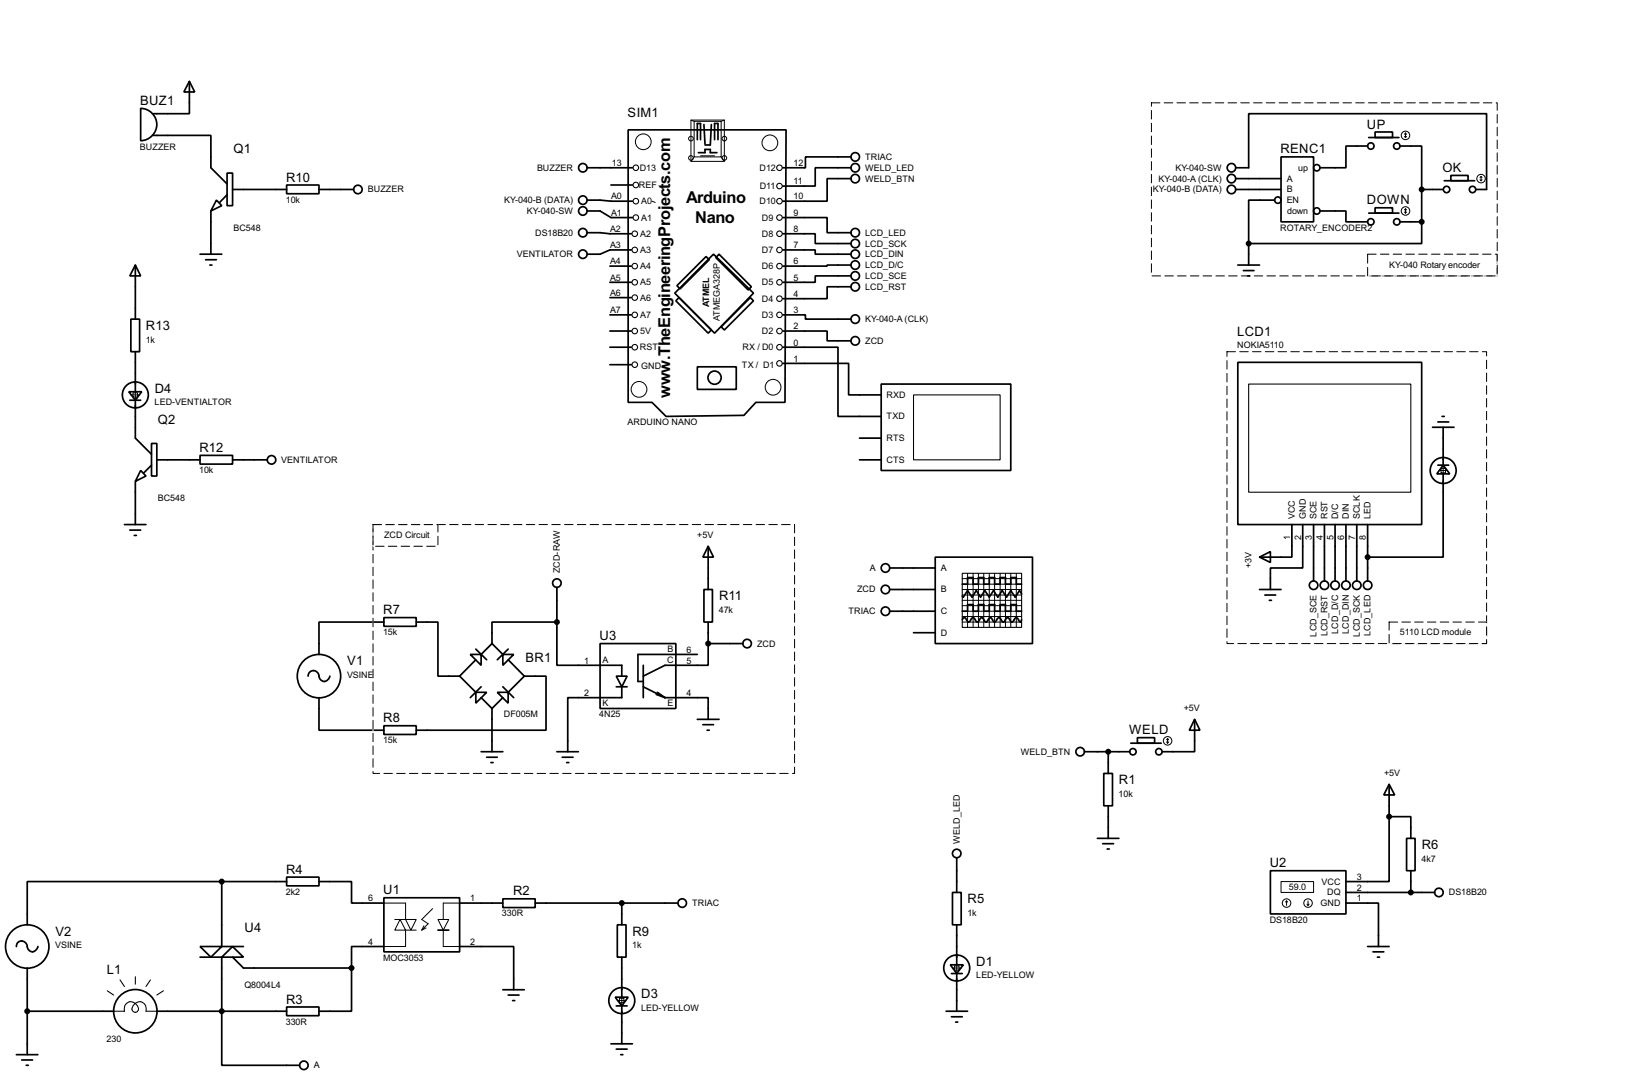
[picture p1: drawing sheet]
<svg xmlns="http://www.w3.org/2000/svg" width="383mm" height="256mm" viewBox="0 0 383 256" stroke-linecap="round" stroke-linejoin="round" font-family="sans-serif">
<g fill="none" stroke="#000" stroke-width=".4">
<path d="M44.5 19.1l1.3 2.5h-2.6zM44.5 19.1v7.6h-8.6M33.1 25.5a3.8 3.8 0 0 1 3.8 3.8 3.8 3.8 0 0 1-3.8 3.8zM35.9 31.8h13.7v7.6l3.8 3.8M138 39.4h10.6M147.6 30.5h37.1l-.2 64h-6.9l-2.8 3.1-18.3 .2-3.3-3.3h-5.6zM163.9 32.8v-3.8h.7v3.8M164.1 35.9h1.6v-.8h1.2v.8h1.6M165.4 29.3l.3 4.5M167.2 29.3l-.3 4.8h-1.2M167.9 32.8v-3.8h.8v3.8M200 36.9h-10.7v2.5h-5.3"/>
<path d="M200 39.4h-8.4v4.3h-7.6M290.4 39.4h3v-12.7h55.9v17.8h-2.5M301 36.9h7.7v15.2h-7.7zM321.4 34.3h-5.1v5.1h-6.1M321.6 32.3h7.1M323.1 31h4.1v1.3h-4.1zM329 34.3h5.1v10.2M47 59.7h5.1M49.6 49.6v10.1M50.9 47l1.2 1.3-2.5 1.3zM53.4 40.7h1.3v7.6h-1.3zM53.4 45.8l-1.8 1.8"/>
<path d="M54.7 44.5h12.7M67.4 43.5h7.6v2h-7.6zM75 44.5h8.1M138 47h3l2.6 .3h5M138 49.6h3l2.6 1.5h5M138 54.7h3l2.3 .2h5.1M143.6 43.5h5M148.4 58.7h-5.1l-2.3 1h-3M167.7 59.7l9.4 9.2-9.2 9.4-9.3-9.4zM169 59.7l7.6 7.7-.8 .7-7.6-7.6zM184 54.9h7.6v2.3h8.4M184 58.7h7.6v1h8.4"/>
<path d="M184 51.1h10.4v3.6h5.6M200 42h-5.6v5.3h-10.4M290.4 42h10.6M290.4 44.5h10.6M293.4 57.2v5.1M299.5 47h-6.1v10.2M310.2 49.6h6.1v2.5h5.1M321.6 50.1h7.1M323.1 48.8h4.1v1.3h-4.1zM329 52.1h5.1M334.1 52.1v5.1h-40.7M334.1 44.5h5"/>
<path d="M334.1 44.5v7.6M339.4 42.5h7.1M340.9 41.2h4.1v1.3h-4.1zM30.8 75h2v7.6h-2zM31.8 62.3l1.3 2.5h-2.6zM31.8 62.3v12.7M48.3 61h2.6M49.3 62.3h.5M143.3 77.8h5.1M143.3 74h5.1M143.3 66.3h5.1M143.3 62.5h5.1"/>
<path d="M143.3 69.9h5.1M159.1 67.1l6.8-6.8 .8 .7-6.9 6.9zM159.6 69.9l7.6 7.6-.8 .8-7.6-7.6zM169.5 76.8l6.8-6.9 .8 .8-6.9 6.8zM184 77.8h10.4v2.3h5.6M184 74h5.3v1h10.7M200 62.3h-5.6v.2h-10.4M200 64.8h-8.4v1.5h-7.6M200 67.4h-5.6v2.8h-10.4M290.9 62.3h5.1M292.2 63.6h2.5M293.2 64.8h.5"/>
<path d="M30.3 92h3l-1.5 2zM30.5 94h2.6M31.8 82.6v9.4M31.8 94v8.9l3.8 3.8M143.3 81.6h5.1M143.3 85.7h5.1M163.9 86.2h9.1v5.3h-9.1zM184 85.4h15.4v7.4h7.7M184 81.6h12.9v16.2h10.2M207.1 90.2h30.4v20.3h-30.4zM290.9 85.1h43.2v38.1h-43.2zM337.9 99.1h2.5"/>
<path d="M338.9 97.8h.5M31.8 113.1v10.1M33.1 110.5l1.2 1.3-2.5 1.3zM35.6 104.2h1.3v7.6h-1.3zM35.6 109.3l-1.8 1.8M36.9 108h10.1M47 107h7.7v2h-7.7zM54.7 108h8.1M202 108h5.1M202 102.9h5.1M336.6 100.4h5.1M337.9 109.3h2.5"/>
<path d="M339.1 109.3l1.6 2h-3.1zM339.1 111.3v19.6h-17.7M339.1 100.4v8.9M29.3 123.2h5M30.5 124.5h2.6M31.6 125.8h.5M130.9 138v8.1M165.4 138.5h2v7.6h-2zM166.4 128.3l1.3 2.6h-2.5zM166.4 128.3v10.2M209.1 138.5h10.7M209.1 133.4h10.7"/>
<path d="M219.8 130.9h22.8v20.3h-22.8zM226.1 137.2h1.3v-1.5h1.3v1.5h1.2v-1.5h1.3v1.5h1.3v-1.5h1.2v1.5h1.3v-1.5h1.3v1.5h1.2v-1.5h1.3v1.5h1.3M240.1 139.5l-.5-.8-1 1.6-1.1-1.6-1 1.6-1-1.6-1 1.6-1-1.6-1 1.6-1.1-1.6-1 1.6-1-1.6-1 1.6-1-1.6-1 1.6-.3-.3M296 130.9l2.5-1.3v2.5zM296 138.5h5M297.2 139.8h2.6M303.6 123.2v7.7h-7.6M306.1 123.2v10.2h-7.6v5.1M308.7 123.2v13.3M311.2 123.2v13.3M313.7 123.2v13.3M316.3 123.2v13.3"/>
<path d="M318.8 123.2v13.3M321.4 123.2v13.3M72.4 158.8a1.32 1.32 0 0 1 1.5-1.3 1.32 1.32 0 0 1 1.1 1.6 1.27 1.27 0 0 0 1.4 .9 1.27 1.27 0 0 0 1.1-1.2M90.2 145.1h7.6v2h-7.6zM90.2 146.1h-15.2v7.6M97.8 146.1h5.1v12.7h5.1M108 158.8l3.8 3.8M110.5 153.7h2.6v2.6zM111.8 152.5l2.6 2.5M111.8 155l-3.8 3.8M115.6 151.2l-2.5 2.5M115.6 151.2l2.6 2.5"/>
<path d="M118.2 153.7h2.5l-2.5 2.6zM119.4 152.5l-2.5 2.5M119.4 155l3.8 3.8M123.2 158.8h5.1v12.7h-30.5M123.2 158.8l-3.8 3.8M130.9 146.1h-15.3v5.1M130.9 146.1v10.2h15.2v2.5M141 151.2h17.8v15.2h-17.8zM144.8 158.8h2.6l-1.3 2.5zM151.2 156.3v7.6M163.9 153.7h-14v6.4h1.3M166.4 151.2v5.1h-10.1l-5.1 2.5"/>
<path d="M166.4 146.1v5.1M166.4 151.2h8.2M209.1 143.6h10.7M214.7 148.6h5.1M226.1 145.6l.5-.5 1 1 .5-.5a.54 .54 0 0 1 .8-.4l.8 .9 1-1 1 1 1-1 1 1 .5-.5a.54 .54 0 0 1 .8-.4l.8 .9 1-1 1 1 1-1 1 1 .3-.5M226.1 143.6h1.3v-1.6h1.3v1.6h1.2v-1.6h1.3v1.6h1.3v-1.6h1.2v1.6h1.3v-1.6h1.3v1.6h1.2v-1.6h1.3v1.6h1.3M298.3 141h.5M75 163.9v7.6h15.2M90.2 170.5h7.6v2h-7.6zM111.8 162.6h2.6l-2.6 2.6zM113.1 176.6h5.1M113.1 161.3l-2.6 2.6"/>
<path d="M113.1 163.9l2.5 2.5M114.4 177.9h2.5M115.4 179.1h.5M115.6 166.4v10.2M116.9 162.6h2.5v2.6zM118.2 161.3l2.5 2.6M118.2 163.9l-2.6 2.5M130.9 176.6h5M132.1 177.9h2.6M133.2 179.1h.5M144.8 161.3h2.6M146.1 161.3v2.6h-12.7v12.7"/>
<path d="M151.2 161.3l5.1 2.6M154.2 163.1l2.1 .8M154.5 162.6l1.8 1.3M156.3 163.9h10.1v5.1M163.9 169h5.1M165.2 170.2h2.5M166.2 171.5h.5M254.8 176.6h10.7M260.4 176.6v5.1M265.7 174.6h7.2M267.3 173.3h4v1.3h-4zM280.7 169l1.3 2.5h-2.5z"/>
<path d="M280.7 169v7.6h-7.6M257.9 196.9h5M259.1 198.2h2.6M259.4 181.7h2v7.6h-2zM260.2 199.4h.5M260.4 189.3v7.6M326.4 184.2l1.3 2.5h-2.5zM326.4 191.8h5.1v5.1M326.4 191.8v15.3h-10.1M326.4 184.2v7.6M330.5 196.9h2v7.6h-2zM52.1 207.1h-45.7v10.1"/>
<path d="M52.1 207.1h15.3M52.1 207.1v15.2h5.1M67.4 206h7.6v2.1h-7.6zM75 207.1h7.6v5h7.6M90.2 210.9h17.8v12.7h-17.8zM102.9 218.5h2.6M108 212.1h10.2M118.2 211.1h7.6v2.1h-7.6zM125.8 212.1h33.5M145.1 217.2h2v7.6h-2zM146.1 212.1v5.1M223.8 209.6h2.1v7.6h-2.1z"/>
<path d="M224.8 201.5v8.1M224.8 217.2v9.4M298.5 204.5h17.8v10.2h-17.8zM316.3 212.1h7.6v10.2M316.3 209.6h20.8M331.5 204.5v5.1M3.9 222.3a1.32 1.32 0 0 1 1.4-1.3 1.32 1.32 0 0 1 1.2 1.6 1.24 1.24 0 0 0 1.3 .9 1.24 1.24 0 0 0 1.1-1.2M6.4 237.5h20.3M6.4 227.4v20.3M36.9 237.5h30.5M47 222.3h5.1l-2.5 2.5zM47 224.8h5.1v25.4h18.3"/>
<path d="M52.1 224.8l2.6-2.5 2.5 2.5zM54.7 224.8l2.5 2.6h25.4M67.4 236.5h7.6v2.1h-7.6zM82.6 227.4v10.1h-7.6M90.2 222.3h-7.6v5.1M108 222.3h12.7v10.2M118.2 232.5h5M119.4 233.7h2.6M120.5 235h.5M144.6 234.2h3l-1.5 2.1zM144.8 236.3h2.6M146.1 224.8v9.4"/>
<path d="M146.1 236.3v8.9M222.3 237.5h5.1M223.3 226.6h3.1l-1.6 2.1zM223.6 238.8h2.5M223.6 228.7h2.5M224.8 228.7v8.8M321.4 222.3h5M322.6 223.6h2.6M323.7 224.8h.5M3.9 247.7h5M5.1 249h2.6M6.2 250.2h.5"/>
<path d="M143.6 245.2h5M144.8 246.4h2.6M145.9 247.7h.5M224.6 240.1h.5"/>
<circle cx="136.9" cy="39.4" r="1"/>
<circle cx="200.9" cy="36.9" r="1"/>
<circle cx="200.9" cy="39.4" r="1"/>
<circle cx="289.3" cy="39.4" r="1"/>
<circle cx="309.4" cy="39.4" r=".75"/>
<circle cx="322.1" cy="34.3" r=".75"/>
<circle cx="328.2" cy="34.3" r=".75"/>
<circle cx="84.1" cy="44.5" r="1"/>
<circle cx="136.9" cy="47" r="1"/>
<circle cx="136.9" cy="49.6" r="1"/>
<circle cx="136.9" cy="54.7" r="1"/>
<circle cx="136.9" cy="59.7" r="1"/>
<circle cx="200.9" cy="42" r="1"/>
<circle cx="200.9" cy="54.7" r="1"/>
<circle cx="200.9" cy="57.2" r="1"/>
<circle cx="200.9" cy="59.7" r="1"/>
<circle cx="289.3" cy="42" r="1"/>
<circle cx="289.3" cy="44.5" r="1"/>
<circle cx="300.2" cy="47" r=".75"/>
<circle cx="309.4" cy="49.6" r=".75"/>
<circle cx="322.1" cy="52.1" r=".75"/>
<circle cx="328.2" cy="52.1" r=".75"/>
<circle cx="339.9" cy="44.5" r=".75"/>
<circle cx="346" cy="44.5" r=".75"/>
<circle cx="200.9" cy="75" r="1"/>
<circle cx="200.9" cy="67.4" r="1"/>
<circle cx="200.9" cy="64.8" r="1"/>
<circle cx="200.9" cy="62.3" r="1"/>
<circle cx="31.8" cy="92.8" r="3.1"/>
<circle cx="167.9" cy="88.7" r="1.55"/>
<circle cx="200.9" cy="80.1" r="1"/>
<circle cx="63.8" cy="108" r="1"/>
<circle cx="339.1" cy="110.5" r="3.1"/>
<circle cx="130.8" cy="137" r="1"/>
<circle cx="208" cy="133.4" r="1"/>
<circle cx="208" cy="138.5" r="1"/>
<circle cx="308.6" cy="137.5" r="1"/>
<circle cx="311.2" cy="137.5" r="1"/>
<circle cx="313.7" cy="137.5" r="1"/>
<circle cx="316.2" cy="137.5" r="1"/>
<circle cx="318.8" cy="137.5" r="1"/>
<circle cx="321.3" cy="137.5" r="1"/>
<circle cx="74.9" cy="158.8" r="5.1"/>
<circle cx="175.5" cy="151.2" r="1"/>
<circle cx="208" cy="143.6" r="1"/>
<circle cx="253.8" cy="176.6" r="1"/>
<circle cx="266.2" cy="176.6" r=".75"/>
<circle cx="272.3" cy="176.6" r=".75"/>
<circle cx="160.3" cy="212.1" r="1"/>
<circle cx="224.8" cy="200.5" r="1"/>
<circle cx="338.1" cy="209.6" r="1"/>
<circle cx="6.4" cy="222.3" r="5.1"/>
<circle cx="31.8" cy="237.5" r="5.1"/>
<circle cx="146.1" cy="235" r="3.1"/>
<circle cx="224.8" cy="227.4" r="3.1"/>
<circle cx="71.4" cy="250.2" r="1"/>
</g>
<g fill="none" stroke="#000" stroke-width=".23">
<path d="M162.4 28.2h7.8v9.7h-7.8zM162.4 28.2l.7 .3M163.1 28.5h6.4v8.4h-6.4zM163.1 36.9l-.7 1M164.6 36.6h3.3M169.5 36.9l.7 1M170.2 28.2l-.7 .3M330 32.1l.3 .2M330.3 31.3v1M330.3 31.3l-.3 .3M330.3 31.3l.2 .3M330.5 32.1l-.2 .2"/>
<path d="M153.2 47.3l.8 .3M330 49.8l.3 .3M330.3 49.1v1M330.3 49.1l-.3 .2M330.3 49.1l.2 .2M330.5 49.8l-.2 .3M347.8 42.2l.2 .3M348 41.5v1M348 41.5l-.2 .2M348 41.5l.3 .2M348.3 42.2l-.3 .3M30.8 92.8h2"/>
<path d="M31.3 92.3h1v1h-1zM31.8 91.7v2.1M338.1 110.5h2.1M338.6 110h1.1v1.1h-1.1zM339.1 109.5v2.1M226.1 138.5h14M226.1 135.9h14M226.1 137.2h14M226.1 139.8h14M227.4 134.7v12.7M228.7 134.7v12.7M229.9 134.7v12.7"/>
<path d="M231.2 134.7v12.7M232.5 134.7v12.7M233.7 134.7v12.7M235 134.7v12.7M236.3 134.7v12.7M237.5 134.7v12.7M238.8 134.7v12.7M226.1 142.3h14M226.1 143.6h14M226.1 144.8h14M226.1 146.1h14M226.1 141h14"/>
<path d="M274.1 174.3l.3 .3M274.4 173.5v1.1M274.4 173.5l-.3 .3M274.4 173.5l.2 .3M274.6 174.3l-.2 .3M90.2 212.1h5.1v3.9h-2.5M94 216l1.3 2.5h-2.5zM95.3 216h2.5l-1.2 2.5zM97.8 218.5h-2.5v3.8h-5.1M99.6 217.5l-.5 1M100.1 218l-1 .5M101.7 213.4l-2.6 2.6 1.5 1-1.5 1.5"/>
<path d="M102.9 216h2.6l-1.3 2.5zM104.2 218.5v3.8h3.8M108 212.1h-3.8v3.9M301 207.1h7.7v2.5h-7.7zM302.3 211.6l.3 .3M302.3 211.6l-.2 .3M302.3 211.6v1.1M307.1 212.4l.3 .3M307.4 211.6v1.1M307.6 212.4l-.2 .3M145.1 235h2M145.6 234.5h1v1h-1z"/>
<path d="M146.1 234v2M223.8 227.4h2.1M224.3 226.9h1.1v1h-1.1zM224.8 226.4v2"/>
<circle cx="151.1" cy="33.3" r="1.85"/>
<circle cx="162.3" cy="32.6" r=".55"/>
<circle cx="162.3" cy="37.1" r=".55"/>
<circle cx="170.2" cy="37.1" r=".55"/>
<circle cx="170.2" cy="32.6" r=".55"/>
<circle cx="180.9" cy="33.6" r="1.85"/>
<circle cx="330.2" cy="31.8" r="1"/>
<circle cx="330.2" cy="49.6" r="1"/>
<circle cx="348" cy="42" r="1"/>
<circle cx="150.1" cy="91.5" r="1.85"/>
<circle cx="181.6" cy="91" r="1.85"/>
<circle cx="274.3" cy="174" r="1"/>
<circle cx="302.3" cy="212.1" r="1"/>
<circle cx="307.3" cy="212.1" r="1"/>
</g>
<g fill="#000" stroke="#000" stroke-width=".4">
<circle cx="293.4" cy="57.2" r=".5"/>
<circle cx="334" cy="52.1" r=".5"/>
<circle cx="334" cy="44.5" r=".5"/>
<circle cx="321.3" cy="130.9" r=".5"/>
<circle cx="130.8" cy="146.1" r=".5"/>
<circle cx="166.4" cy="151.2" r=".5"/>
<circle cx="260.4" cy="176.6" r=".5"/>
<circle cx="326.4" cy="191.8" r=".5"/>
<circle cx="52.1" cy="207.1" r=".5"/>
<circle cx="146.1" cy="212.1" r=".5"/>
<circle cx="331.5" cy="209.6" r=".5"/>
<circle cx="6.4" cy="237.5" r=".5"/>
<circle cx="52.1" cy="237.5" r=".5"/>
<circle cx="82.6" cy="227.4" r=".5"/>
</g>
<path d="M270.6 24.2h81.2v40.6h-81.2zM321.4 59.7h30.4v5.1h-30.4zM288.3 82.6h61v68.6h-61zM87.7 123.2h99v58.5h-99zM87.7 123.2h15.2v5.1h-15.2zM326.4 146.1h22.9v5.1h-22.9z" fill="none" stroke="#fff" stroke-width=".23"/>
<path d="M270.6 24.2h81.2v40.6h-81.2zM321.4 59.7h30.4v5.1h-30.4zM288.3 82.6h61v68.6h-61zM87.7 123.2h99v58.5h-99zM87.7 123.2h15.2v5.1h-15.2zM326.4 146.1h22.9v5.1h-22.9z" fill="none" stroke="#000" stroke-width=".23" stroke-dasharray="2 1"/>
<g fill="none" stroke="#000" stroke-width=".25">
<path d="M214.7 92.8h20.3v15.2h-20.3zM293.4 90.2h38.1v25.4h-38.1zM226.1 134.7h14v12.7h-14zM25.2 232.7l1.5 1M26.7 237.5h2.6a1.68 1.68 0 0 1 1.1-2.2 1.68 1.68 0 0 1 2.1 1.4 .81 .81 0 0 1-1 1 .81 .81 0 0 1-.3-1.4 1.65 1.65 0 0 1 2.1-.9 1.65 1.65 0 0 1 1 2.1h2.6M28.2 230.2l1.1 1.5M31.8 229.4v1.8M35.4 230.2l-1.1 1.5M38.4 232.7l-1.5 1"/>
<circle cx="149.4" cy="39.4" r=".65"/>
<circle cx="183.1" cy="39.4" r=".65"/>
<circle cx="149.1" cy="54.9" r=".65"/>
<circle cx="149.1" cy="58.7" r=".65"/>
<circle cx="149.4" cy="47.3" r=".65"/>
<circle cx="149.4" cy="51.1" r=".65"/>
<circle cx="149.4" cy="43.5" r=".65"/>
<circle cx="183.1" cy="54.9" r=".65"/>
<circle cx="183.1" cy="47.3" r=".65"/>
<circle cx="183.1" cy="51.1" r=".65"/>
<circle cx="183.1" cy="58.7" r=".65"/>
<circle cx="183.1" cy="43.7" r=".65"/>
<circle cx="149.1" cy="66.3" r=".65"/>
<circle cx="149.1" cy="77.8" r=".65"/>
<circle cx="149.1" cy="74" r=".65"/>
<circle cx="149.1" cy="62.5" r=".65"/>
<circle cx="149.1" cy="69.9" r=".65"/>
<circle cx="183.1" cy="70.2" r=".65"/>
<circle cx="183.1" cy="66.3" r=".65"/>
<circle cx="183.1" cy="74" r=".65"/>
<circle cx="183.1" cy="77.8" r=".65"/>
<circle cx="183.1" cy="62.5" r=".65"/>
<circle cx="149.1" cy="81.6" r=".65"/>
<circle cx="149.1" cy="85.7" r=".65"/>
<circle cx="183.1" cy="81.6" r=".65"/>
<circle cx="183.1" cy="85.4" r=".65"/>
</g>
<g font-size="4.3">
<text x="161.3" y="47.8">Arduino</text>
<text x="163.3" y="52.3">Nano</text>
<text x="157.5" y="93.5" transform="rotate(-90 157.5 93.5)">www.TheEngineeringProjects.com</text>
</g>
<g font-size="3.4">
<text x="32.9" y="24.7">BUZ1</text>
<text x="147.5" y="27.5">SIM1</text>
<text x="321.2" y="30.2">UP</text>
<text x="54.9" y="36">Q1</text>
<text x="300.9" y="36">RENC1</text>
<text x="339" y="40.3">OK</text>
<text x="67.2" y="42.7">R10</text>
<text x="321.2" y="48">DOWN</text>
<text x="34.3" y="77.5">R13</text>
<text x="290.7" y="78.8">LCD1</text>
<text x="36.4" y="92.3">D4</text>
<text x="37.1" y="99.6">Q2</text>
<text x="46.9" y="106.2">R12</text>
<text x="169" y="141">R11</text>
<text x="90.1" y="144.3">R7</text>
<text x="123.5" y="155.5">BR1</text>
<text x="140.9" y="150.4">U3</text>
<text x="81.6" y="156.3">V1</text>
<text x="90.1" y="169.7">R8</text>
<text x="265.3" y="172.5">WELD</text>
<text x="262.9" y="184.2">R1</text>
<text x="298.4" y="203.7">U2</text>
<text x="334.1" y="199.5">R6</text>
<text x="67.2" y="205.2">R4</text>
<text x="90.1" y="210.1">U1</text>
<text x="120.6" y="210.3">R2</text>
<text x="227.4" y="212.2">R5</text>
<text x="13" y="219.8">V2</text>
<text x="57.5" y="219">U4</text>
<text x="148.6" y="219.8">R9</text>
<text x="229.4" y="226.9">D1</text>
<text x="25.1" y="228.7">L1</text>
<text x="67.2" y="235.7">R3</text>
<text x="150.7" y="234.5">D3</text>
</g>
<g font-size="2.4">
<text x="32.9" y="35.2">BUZZER</text>
<text x="126.2" y="40.1">BUZZER</text>
<text x="143.8" y="39">13</text>
<text x="150.3" y="40.1">D13</text>
<text x="178.5" y="40.1">D12</text>
<text x="186.5" y="39">12</text>
<text x="203.3" y="37.5">TRIAC</text>
<text x="203.3" y="40.1">WELD_LED</text>
<text x="276.2" y="40.1">KY-040-SW</text>
<text x="305.1" y="40.1">up</text>
<text x="67.2" y="47.6">10k</text>
<text x="86.4" y="45.2">BUZZER</text>
<text x="118.5" y="47.7">KY-040-B (DATA)</text>
<text x="143.6" y="46.9">A0</text>
<text x="150.1" y="44.1">REF</text>
<text x="150.7" y="48">A0</text>
<text x="178.5" y="48">D10</text>
<text x="178.5" y="44.4">D11</text>
<text x="186.5" y="46.9">10</text>
<text x="186.5" y="43.3">11</text>
<text x="203.3" y="42.7">WELD_BTN</text>
<text x="270.9" y="45.2">KY-040-B (DATA)</text>
<text x="272.2" y="42.7">KY-040-A (CLK)</text>
<text x="302.3" y="42.7">A</text>
<text x="302.3" y="45.2">B</text>
<text x="302.3" y="47.7">EN</text>
<text x="123.8" y="50.2">KY-040-SW</text>
<text x="143.6" y="50.7">A1</text>
<text x="150.7" y="51.8">A1</text>
<text x="179" y="51.8">D9</text>
<text x="186.5" y="50.7">9</text>
<text x="302.5" y="50.2">down</text>
<text x="54.9" y="54.2">BC548</text>
<text x="125.7" y="55.4">DS18B20</text>
<text x="143.3" y="58.3">A3</text>
<text x="143.3" y="54.5">A2</text>
<text x="150.4" y="59.4">A3</text>
<text x="150.4" y="55.6">A2</text>
<text x="179" y="55.6">D8</text>
<text x="179" y="59.4">D7</text>
<text x="186.5" y="58.3">7</text>
<text x="186.5" y="54.5">8</text>
<text x="203.3" y="57.9">LCD_SCK</text>
<text x="203.3" y="55.4">LCD_LED</text>
<text x="300.8" y="54.2">ROTARY_ENCODER2</text>
<text x="121.4" y="60.4">VENTILATOR</text>
<text x="143.3" y="65.9">A5</text>
<text x="143.3" y="62.1">A4</text>
<text x="150.4" y="63.2">A4</text>
<text x="179" y="63.2">D6</text>
<text x="186.5" y="65.9">5</text>
<text x="186.5" y="62.1">6</text>
<text x="203.3" y="62.9">LCD_D/C</text>
<text x="203.3" y="60.4">LCD_DIN</text>
<text x="203.3" y="65.5">LCD_SCE</text>
<text x="326.4" y="62.9">KY-040 Rotary encoder</text>
<text x="143.3" y="69.5">A6</text>
<text x="150.4" y="70.6">A6</text>
<text x="150.4" y="67">A5</text>
<text x="179" y="67">D5</text>
<text x="179" y="70.9">D4</text>
<text x="186.5" y="69.8">4</text>
<text x="203.3" y="68.1">LCD_RST</text>
<text x="143.3" y="73.6">A7</text>
<text x="150.4" y="74.7">A7</text>
<text x="166.6" y="72.1" transform="rotate(-90 166.6 72.1)">ATMEL</text>
<text x="169.2" y="75.4" transform="rotate(-90 169.2 75.4)">ATMEGA328P</text>
<text x="179" y="74.7">D3</text>
<text x="186.5" y="77.4">2</text>
<text x="186.5" y="73.6">3</text>
<text x="203.3" y="75.6">KY-040-A (CLK)</text>
<text x="34.3" y="80.4">1k</text>
<text x="150.3" y="82.2">RST</text>
<text x="150.4" y="78.5">5V</text>
<text x="174.5" y="82.2">RX / D0</text>
<text x="179" y="78.5">D2</text>
<text x="186.5" y="81.1">0</text>
<text x="203.3" y="80.8">ZCD</text>
<text x="290.7" y="81.8">NOKIA5110</text>
<text x="150.6" y="86.6">GND</text>
<text x="174.3" y="86.4">TX / D1</text>
<text x="186.5" y="85">1</text>
<text x="36.3" y="95.2">LED-VENTIALTOR</text>
<text x="208.3" y="93.5">RXD</text>
<text x="147.4" y="99.9">ARDUINO NANO</text>
<text x="208.3" y="98.5">TXD</text>
<text x="208.3" y="103.6">RTS</text>
<text x="46.8" y="111.1">10k</text>
<text x="66.1" y="108.7">VENTILATOR</text>
<text x="208.3" y="108.7">CTS</text>
<text x="37.1" y="117.7">BC548</text>
<text x="304.3" y="121.9" transform="rotate(-90 304.3 121.9)">VCC</text>
<text x="306.8" y="121.9" transform="rotate(-90 306.8 121.9)">GND</text>
<text x="309.4" y="121.9" transform="rotate(-90 309.4 121.9)">SCE</text>
<text x="311.9" y="121.9" transform="rotate(-90 311.9 121.9)">RST</text>
<text x="314.4" y="121.9" transform="rotate(-90 314.4 121.9)">D/C</text>
<text x="317" y="121.9" transform="rotate(-90 317 121.9)">DIN</text>
<text x="319.5" y="121.9" transform="rotate(-90 319.5 121.9)">SCLK</text>
<text x="322.1" y="121.9" transform="rotate(-90 322.1 121.9)">LED</text>
<text x="90.2" y="126.4">ZCD Circuit</text>
<text x="163.9" y="126.5">+5V</text>
<text x="303.2" y="126.9" transform="rotate(-90 303.2 126.9)">1</text>
<text x="305.7" y="126.9" transform="rotate(-90 305.7 126.9)">2</text>
<text x="308.3" y="126.9" transform="rotate(-90 308.3 126.9)">3</text>
<text x="310.8" y="126.9" transform="rotate(-90 310.8 126.9)">4</text>
<text x="313.3" y="126.9" transform="rotate(-90 313.3 126.9)">5</text>
<text x="315.9" y="126.9" transform="rotate(-90 315.9 126.9)">6</text>
<text x="318.4" y="126.9" transform="rotate(-90 318.4 126.9)">7</text>
<text x="321" y="126.9" transform="rotate(-90 321 126.9)">8</text>
<text x="131.6" y="134.6" transform="rotate(-90 131.6 134.6)">ZCD-RAW</text>
<text x="204.4" y="134.1">A</text>
<text x="221" y="134.1">A</text>
<text x="294.1" y="133.4" transform="rotate(-90 294.1 133.4)">+3V</text>
<text x="168.9" y="144">47k</text>
<text x="201.4" y="139.2">ZCD</text>
<text x="221" y="139.2">B</text>
<text x="90" y="149.2">15k</text>
<text x="199.4" y="144.3">TRIAC</text>
<text x="221" y="144.3">C</text>
<text x="221" y="149.3">D</text>
<text x="309.4" y="149.5" transform="rotate(-90 309.4 149.5)">LCD_SCE</text>
<text x="311.9" y="149.5" transform="rotate(-90 311.9 149.5)">LCD_RST</text>
<text x="314.4" y="148.8" transform="rotate(-90 314.4 148.8)">LCD_D/C</text>
<text x="317" y="148.8" transform="rotate(-90 317 148.8)">LCD_DIN</text>
<text x="319.5" y="149.5" transform="rotate(-90 319.5 149.5)">LCD_SCK</text>
<text x="322.1" y="149.3" transform="rotate(-90 322.1 149.3)">LCD_LED</text>
<text x="329" y="149.3">5110 LCD module</text>
<text x="137.3" y="155.9">1</text>
<text x="141.6" y="155.7">A</text>
<text x="156.8" y="155.7">C</text>
<text x="156.8" y="153.2">B</text>
<text x="161.3" y="155.9">5</text>
<text x="161.3" y="153.3">6</text>
<text x="177.9" y="151.9">ZCD</text>
<text x="81.5" y="159.2">VSINE</text>
<text x="137.3" y="163.5">2</text>
<text x="141.6" y="165.9">K</text>
<text x="156.8" y="165.9">E</text>
<text x="161.3" y="163.5">4</text>
<text x="278.2" y="167.1">+5V</text>
<text x="118.4" y="168.5">DF005M</text>
<text x="140.8" y="168.5">4N25</text>
<text x="90" y="174.6">15k</text>
<text x="239.9" y="177.3">WELD_BTN</text>
<text x="325.2" y="182.4">+5V</text>
<text x="262.9" y="187.2">10k</text>
<text x="225.5" y="198.1" transform="rotate(-90 225.5 198.1)">WELD_LED</text>
<text x="334" y="202.4">4k7</text>
<text x="302.9" y="209">59.0</text>
<text x="310.5" y="207.8">VCC</text>
<text x="318.8" y="209.2">2</text>
<text x="318.8" y="206.7">3</text>
<text x="67.2" y="210.2">2k2</text>
<text x="86.5" y="211.7">6</text>
<text x="110.5" y="211.7">1</text>
<text x="118" y="215.3">330R</text>
<text x="162.6" y="212.8">TRIAC</text>
<text x="227.3" y="215.1">1k</text>
<text x="310.3" y="212.8">GND</text>
<text x="311.8" y="210.3">DQ</text>
<text x="318.8" y="211.7">1</text>
<text x="340.4" y="210.3">DS18B20</text>
<text x="86.5" y="221.9">4</text>
<text x="110.5" y="221.9">2</text>
<text x="298.3" y="216.8">DS18B20</text>
<text x="13" y="222.7">VSINE</text>
<text x="90" y="225.7">MOC3053</text>
<text x="148.6" y="222.7">1k</text>
<text x="57.4" y="232">Q8004L4</text>
<text x="229.4" y="229.8">LED-YELLOW</text>
<text x="150.6" y="237.5">LED-YELLOW</text>
<text x="25.1" y="244.7">230</text>
<text x="67.2" y="240.7">330R</text>
<text x="73.7" y="250.9">A</text>
</g>
</svg>
